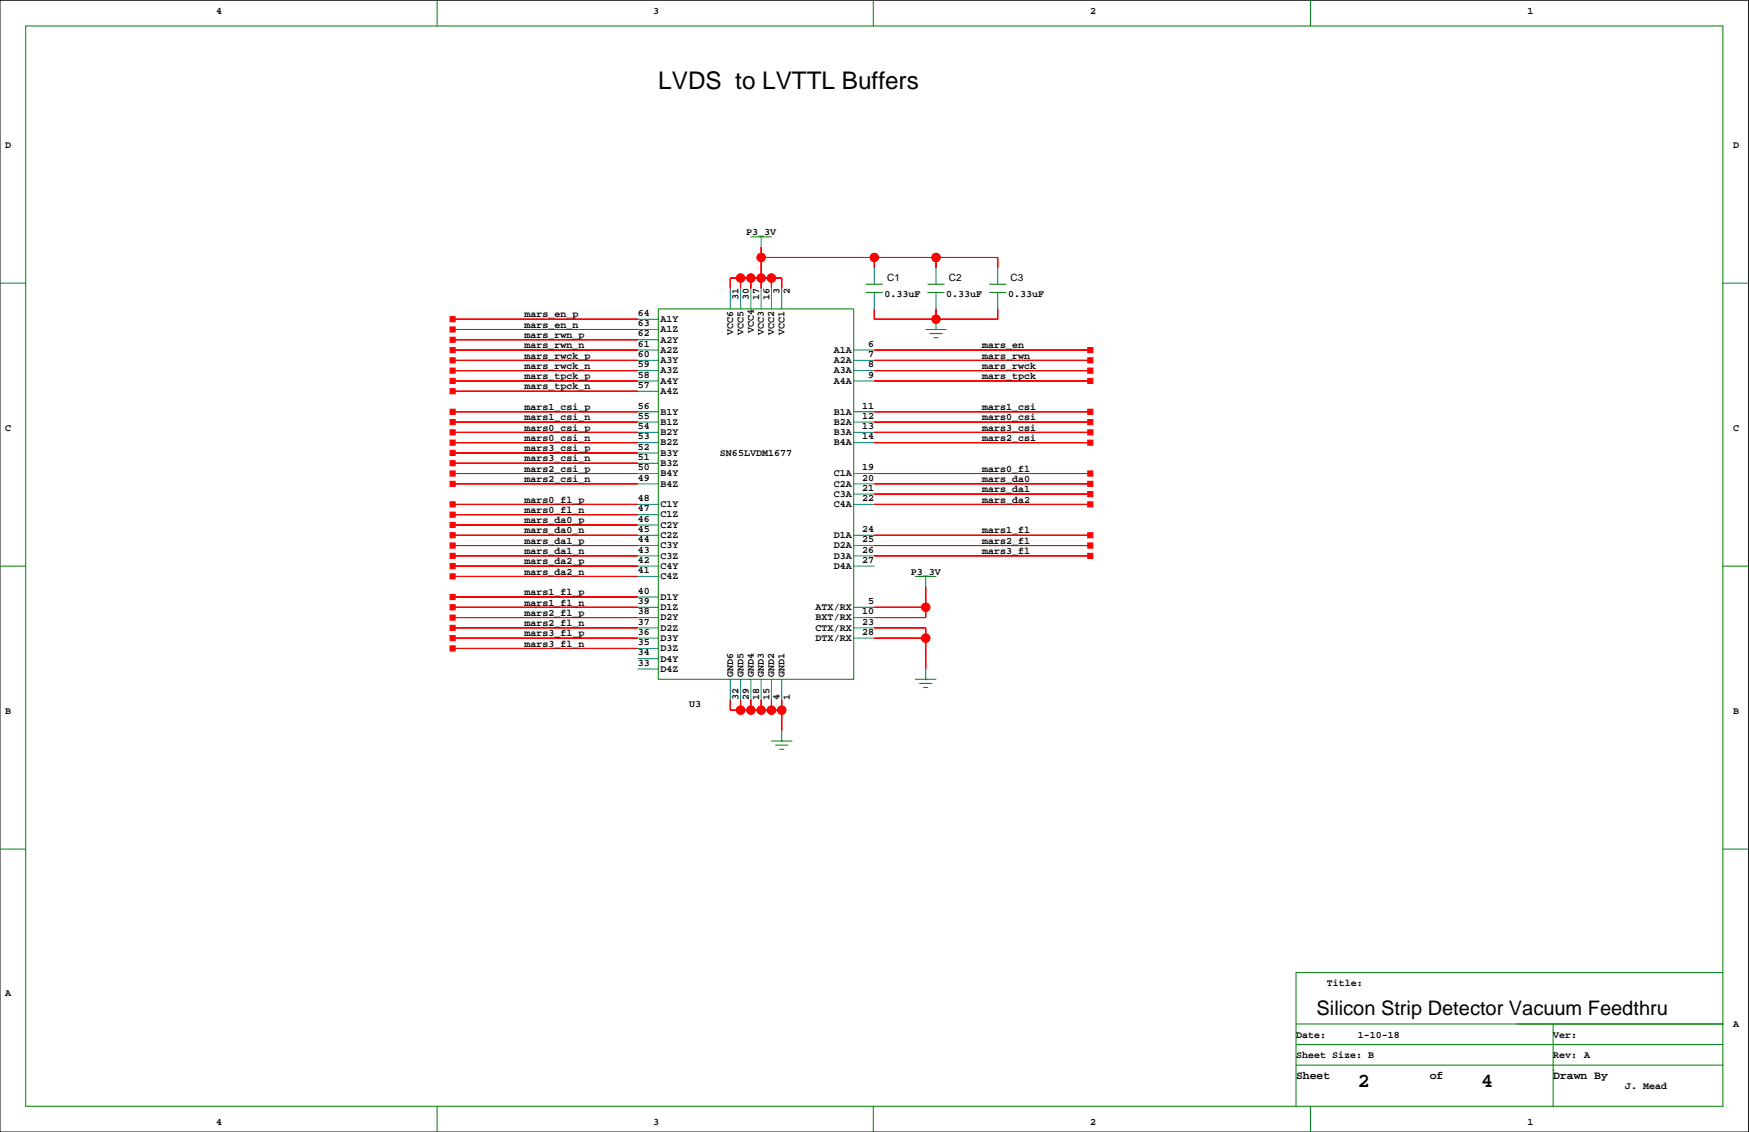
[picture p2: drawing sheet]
<svg xmlns="http://www.w3.org/2000/svg" width="432mm" height="279mm" viewBox="0 0 432 279" stroke-linecap="round" stroke-linejoin="round" font-family="sans-serif">
<path d="M0 .1h431.7v279.3h-431.7z" fill="none" stroke="#000" stroke-width=".25"/>
<g fill="none" stroke="#008080" stroke-width=".25">
<path d="M187.9 58.5v2.5M157.4 78.8h5.1M180.3 71.2v5M182.8 71.2v5M185.4 71.2v5M187.9 71.2v5M190.5 71.2v5M193 71.2v5M215.9 66.1v4.1M215.9 72.2v4M231.1 66.1v4.1M231.1 72.2v4"/>
<path d="M231.1 78.8v2.5M246.3 66.1v4.1M246.3 72.2v4M157.4 86.4h5.1M157.4 88.9h5.1M157.4 91.5h5.1M157.4 94h5.1M157.4 81.3h5.1M157.4 83.9h5.1M157.4 96.6h5.1M210.8 86.4h5.1M210.8 88.9h5.1"/>
<path d="M210.8 91.5h5.1M210.8 94h5.1M157.4 101.6h5.1M157.4 104.2h5.1M157.4 106.7h5.1M157.4 109.3h5.1M157.4 116.9h5.1M157.4 119.4h5.1M157.4 111.8h5.1M157.4 114.3h5.1M210.8 101.6h5.1M210.8 104.2h5.1"/>
<path d="M210.8 106.7h5.1M210.8 109.3h5.1M210.8 116.9h5.1M210.8 119.4h5.1M157.4 124.5h5.1M157.4 132.1h5.1M157.4 134.7h5.1M157.4 137.2h5.1M157.4 139.7h5.1M157.4 127h5.1M157.4 129.6h5.1M210.8 122h5.1"/>
<path d="M210.8 124.5h5.1M210.8 132.1h5.1M210.8 134.7h5.1M210.8 137.2h5.1M210.8 139.7h5.1M157.4 149.9h5.1M157.4 152.4h5.1M157.4 155h5.1M157.4 157.5h5.1M157.4 142.3h5.1M157.4 147.3h5.1M210.8 149.9h5.1"/>
<path d="M210.8 152.4h5.1M210.8 155h5.1M210.8 157.5h5.1M228.5 142.3v2.5M157.4 160h5.1M157.4 162.6h5.1M157.4 165.1h5.1M180.3 167.7v5M182.8 167.7v5M185.4 167.7v5M187.9 167.7v5M190.5 167.7v5"/>
<path d="M193 167.7v5M228.5 165.1v2.6M193 180.4v2.5"/>
</g>
<g fill="none" stroke="#008000" stroke-width=".25">
<path d="M6.3 6.4h419.1v266.7h-419.1zM107.9 .1v6.3M215.6 .1v6.3M323.5 .1v6.3M185.4 58.5h5.1M187.9 58.5h.1M0 69.9h6.3M162.5 76.2h48.3v91.5h-48.3zM213.8 72.2h4.1M213.8 70.2h4.1M229.1 72.2h4M229.1 70.2h4"/>
<path d="M244.3 72.2h4.1M244.3 70.2h4.1M425.4 69.9h6.3M228.5 81.3h5.1M229.6 82.3h3M230.6 83.4h1M231.1 81.3h.1M0 139.7h6.3M425.4 139.7h6.3M226 142.3h5.1M228.5 142.3h.1M226 167.7h5.1"/>
<path d="M227 168.7h3.1M228 169.7h1.1M228.5 167.7h.1M190.5 182.9h5M191.5 183.9h3M192.5 184.9h1M193 182.9h.1M0 209.6h6.3M425.4 209.6h6.3M320 257.8h105.4M320 252.7h105.4M383.5 252.7v20.4"/>
<path d="M425.4 240h-105.4v33.1M107.9 273.1v6.3M215.6 273.1v6.3M320 262.9h105.4M323.5 273.1v6.3M383.5 264.2h.1"/>
</g>
<g fill="#f00" stroke="#f00" stroke-width=".25">
<path d="M215.9 157.5h12.6z" fill-rule="evenodd"/>
<path d="M228.5 155v2.5z" fill-rule="evenodd"/>
<path d="M215.9 155h12.6z" fill-rule="evenodd"/>
<path d="M228.5 157.5v7.6z" fill-rule="evenodd"/>
<path d="M231.1 76.2v2.6z" fill-rule="evenodd"/>
<path d="M246.3 76.2v2.6z" fill-rule="evenodd"/>
<path d="M231.1 78.8h15.2z" fill-rule="evenodd"/>
<path d="M215.9 78.8h15.2z" fill-rule="evenodd"/>
<path d="M215.9 76.2v2.6z" fill-rule="evenodd"/>
<path d="M190.5 172.7v2.6z" fill-rule="evenodd"/>
<path d="M187.9 172.7v2.6z" fill-rule="evenodd"/>
<path d="M185.4 172.7v2.6z" fill-rule="evenodd"/>
<path d="M182.8 172.7v2.6z" fill-rule="evenodd"/>
<path d="M180.3 175.3h2.5z" fill-rule="evenodd"/>
<path d="M182.8 175.3h2.6z" fill-rule="evenodd"/>
<path d="M185.4 175.3h2.5z" fill-rule="evenodd"/>
<path d="M187.9 175.3h2.6z" fill-rule="evenodd"/>
<path d="M190.5 175.3h2.5z" fill-rule="evenodd"/>
<path d="M193 172.7v2.6z" fill-rule="evenodd"/>
<path d="M193 175.3v5.1z" fill-rule="evenodd"/>
<path d="M180.3 172.7v2.6z" fill-rule="evenodd"/>
<path d="M215.9 86.4h53.3z" fill-rule="evenodd"/>
<path d="M268.5 85.8h1.3v1.2h-1.3z" fill-rule="evenodd"/>
<path d="M215.9 88.9h53.3z" fill-rule="evenodd"/>
<path d="M268.5 88.3h1.3v1.3h-1.3z" fill-rule="evenodd"/>
<path d="M215.9 91.5h53.3z" fill-rule="evenodd"/>
<path d="M268.5 90.8h1.3v1.3h-1.3z" fill-rule="evenodd"/>
<path d="M215.9 94h53.3z" fill-rule="evenodd"/>
<path d="M268.5 93.4h1.3v1.3h-1.3z" fill-rule="evenodd"/>
<path d="M215.9 101.6h53.3z" fill-rule="evenodd"/>
<path d="M268.5 101h1.3v1.3h-1.3z" fill-rule="evenodd"/>
<path d="M215.9 116.9h53.3z" fill-rule="evenodd"/>
<path d="M268.5 116.2h1.3v1.3h-1.3z" fill-rule="evenodd"/>
<path d="M215.9 119.4h53.3z" fill-rule="evenodd"/>
<path d="M268.5 118.8h1.3v1.3h-1.3z" fill-rule="evenodd"/>
<path d="M215.9 122h53.3z" fill-rule="evenodd"/>
<path d="M268.5 121.3h1.3v1.3h-1.3z" fill-rule="evenodd"/>
<path d="M215.9 124.5h53.3z" fill-rule="evenodd"/>
<path d="M268.5 123.9h1.3v1.2h-1.3z" fill-rule="evenodd"/>
<path d="M215.9 152.4h12.6z" fill-rule="evenodd"/>
<path d="M215.9 149.9h12.6z" fill-rule="evenodd"/>
<path d="M228.5 149.9v2.5z" fill-rule="evenodd"/>
<path d="M228.5 144.8v5.1z" fill-rule="evenodd"/>
<path d="M187.9 68.6v2.6z" fill-rule="evenodd"/>
<path d="M190.5 68.6v2.6z" fill-rule="evenodd"/>
<path d="M193 68.6v2.6z" fill-rule="evenodd"/>
<path d="M190.5 68.6h2.5z" fill-rule="evenodd"/>
<path d="M187.9 68.6h2.6z" fill-rule="evenodd"/>
<path d="M185.4 68.6v2.6z" fill-rule="evenodd"/>
<path d="M182.8 68.6v2.6z" fill-rule="evenodd"/>
<path d="M180.3 68.6v2.6z" fill-rule="evenodd"/>
<path d="M180.3 68.6h2.5z" fill-rule="evenodd"/>
<path d="M182.8 68.6h2.6z" fill-rule="evenodd"/>
<path d="M185.4 68.6h2.5z" fill-rule="evenodd"/>
<path d="M187.9 63.5v5.1z" fill-rule="evenodd"/>
<path d="M215.9 63.5v2.6z" fill-rule="evenodd"/>
<path d="M246.3 63.5v2.6z" fill-rule="evenodd"/>
<path d="M231.1 63.5h15.2z" fill-rule="evenodd"/>
<path d="M231.1 63.5v2.6z" fill-rule="evenodd"/>
<path d="M215.9 63.5h15.2z" fill-rule="evenodd"/>
<path d="M187.9 63.5h28z" fill-rule="evenodd"/>
<path d="M187.9 61v2.5z" fill-rule="evenodd"/>
<path d="M111.7 78.8h45.7z" fill-rule="evenodd"/>
<path d="M111.1 78.2h1.3v1.2h-1.3z" fill-rule="evenodd"/>
<path d="M111.7 81.3h45.7z" fill-rule="evenodd"/>
<path d="M111.1 80.7h1.3v1.3h-1.3z" fill-rule="evenodd"/>
<path d="M111.7 88.9h45.7z" fill-rule="evenodd"/>
<path d="M111.1 88.3h1.3v1.3h-1.3z" fill-rule="evenodd"/>
<path d="M111.7 91.5h45.7z" fill-rule="evenodd"/>
<path d="M111.1 90.8h1.3v1.3h-1.3z" fill-rule="evenodd"/>
<path d="M111.7 94h45.7z" fill-rule="evenodd"/>
<path d="M111.1 93.4h1.3v1.3h-1.3z" fill-rule="evenodd"/>
<path d="M111.7 96.6h45.7z" fill-rule="evenodd"/>
<path d="M111.1 95.9h1.3v1.3h-1.3z" fill-rule="evenodd"/>
<path d="M111.7 124.5h45.7z" fill-rule="evenodd"/>
<path d="M111.1 123.9h1.3v1.2h-1.3z" fill-rule="evenodd"/>
<path d="M111.7 127h45.7z" fill-rule="evenodd"/>
<path d="M111.1 126.4h1.3v1.3h-1.3z" fill-rule="evenodd"/>
<path d="M111.7 129.6h45.7z" fill-rule="evenodd"/>
<path d="M111.1 128.9h1.3v1.3h-1.3z" fill-rule="evenodd"/>
<path d="M111.7 132.1h45.7z" fill-rule="evenodd"/>
<path d="M111.1 131.5h1.3v1.2h-1.3z" fill-rule="evenodd"/>
<path d="M111.7 139.7h45.7z" fill-rule="evenodd"/>
<path d="M111.1 139.1h1.3v1.3h-1.3z" fill-rule="evenodd"/>
<path d="M111.7 142.3h45.7z" fill-rule="evenodd"/>
<path d="M111.1 141.6h1.3v1.3h-1.3z" fill-rule="evenodd"/>
<path d="M111.7 134.7h45.7z" fill-rule="evenodd"/>
<path d="M111.1 134h1.3v1.3h-1.3z" fill-rule="evenodd"/>
<path d="M111.7 137.2h45.7z" fill-rule="evenodd"/>
<path d="M111.1 136.6h1.3v1.2h-1.3z" fill-rule="evenodd"/>
<path d="M111.7 111.8h45.7z" fill-rule="evenodd"/>
<path d="M111.1 111.2h1.3v1.2h-1.3z" fill-rule="evenodd"/>
<path d="M111.7 114.3h45.7z" fill-rule="evenodd"/>
<path d="M111.1 113.7h1.3v1.3h-1.3z" fill-rule="evenodd"/>
<path d="M215.9 104.2h53.3z" fill-rule="evenodd"/>
<path d="M268.5 103.5h1.3v1.3h-1.3z" fill-rule="evenodd"/>
<path d="M215.9 106.7h53.3z" fill-rule="evenodd"/>
<path d="M268.5 106.1h1.3v1.3h-1.3z" fill-rule="evenodd"/>
<path d="M215.9 109.3h53.3z" fill-rule="evenodd"/>
<path d="M268.5 108.6h1.3v1.3h-1.3z" fill-rule="evenodd"/>
<path d="M111.7 83.9h45.7z" fill-rule="evenodd"/>
<path d="M111.1 83.2h1.3v1.3h-1.3z" fill-rule="evenodd"/>
<path d="M111.7 86.4h45.7z" fill-rule="evenodd"/>
<path d="M111.1 85.8h1.3v1.2h-1.3z" fill-rule="evenodd"/>
<path d="M111.7 101.6h45.7z" fill-rule="evenodd"/>
<path d="M111.1 101h1.3v1.3h-1.3z" fill-rule="evenodd"/>
<path d="M111.7 104.2h45.7z" fill-rule="evenodd"/>
<path d="M111.1 103.5h1.3v1.3h-1.3z" fill-rule="evenodd"/>
<path d="M111.7 106.7h45.7z" fill-rule="evenodd"/>
<path d="M111.1 106.1h1.3v1.3h-1.3z" fill-rule="evenodd"/>
<path d="M111.7 109.3h45.7z" fill-rule="evenodd"/>
<path d="M111.1 108.6h1.3v1.3h-1.3z" fill-rule="evenodd"/>
<path d="M111.7 116.9h45.7z" fill-rule="evenodd"/>
<path d="M111.1 116.2h1.3v1.3h-1.3z" fill-rule="evenodd"/>
<path d="M111.7 119.4h45.7z" fill-rule="evenodd"/>
<path d="M111.1 118.8h1.3v1.3h-1.3z" fill-rule="evenodd"/>
<path d="M111.7 147.3h45.7z" fill-rule="evenodd"/>
<path d="M111.1 146.7h1.3v1.3h-1.3z" fill-rule="evenodd"/>
<path d="M111.7 149.9h45.7z" fill-rule="evenodd"/>
<path d="M111.1 149.3h1.3v1.2h-1.3z" fill-rule="evenodd"/>
<path d="M111.7 152.4h45.7z" fill-rule="evenodd"/>
<path d="M111.1 151.8h1.3v1.3h-1.3z" fill-rule="evenodd"/>
<path d="M111.7 155h45.7z" fill-rule="evenodd"/>
<path d="M111.1 154.3h1.3v1.3h-1.3z" fill-rule="evenodd"/>
<path d="M111.7 157.5h45.7z" fill-rule="evenodd"/>
<path d="M111.1 156.9h1.3v1.2h-1.3z" fill-rule="evenodd"/>
<path d="M111.7 160h45.7z" fill-rule="evenodd"/>
<path d="M111.1 159.4h1.3v1.3h-1.3z" fill-rule="evenodd"/>
<path d="M215.9 132.1h53.3z" fill-rule="evenodd"/>
<path d="M268.5 131.5h1.3v1.2h-1.3z" fill-rule="evenodd"/>
<path d="M215.9 134.7h53.3z" fill-rule="evenodd"/>
<path d="M268.5 134h1.3v1.3h-1.3z" fill-rule="evenodd"/>
<path d="M215.9 137.2h53.3z" fill-rule="evenodd"/>
<path d="M268.5 136.6h1.3v1.2h-1.3z" fill-rule="evenodd"/>
<circle cx="228.5" cy="157.5" r="1.02"/>
<circle cx="231.1" cy="78.8" r="1.02"/>
<circle cx="182.8" cy="175.3" r="1.02"/>
<circle cx="185.4" cy="175.3" r="1.02"/>
<circle cx="187.9" cy="175.3" r="1.02"/>
<circle cx="190.5" cy="175.3" r="1.02"/>
<circle cx="193" cy="175.3" r="1.02"/>
<circle cx="228.5" cy="149.9" r="1.02"/>
<circle cx="190.5" cy="68.6" r="1.02"/>
<circle cx="182.8" cy="68.6" r="1.02"/>
<circle cx="185.4" cy="68.6" r="1.02"/>
<circle cx="187.9" cy="68.6" r="1.02"/>
<circle cx="231.1" cy="63.5" r="1.02"/>
<circle cx="215.9" cy="63.5" r="1.02"/>
<circle cx="187.9" cy="63.5" r="1.02"/>
</g>
<g fill="none" stroke="#f00" stroke-width=".25">
<path d="M111.7 78.8h45.7M180.3 71.2v-2.6h12.7v2.6M182.8 68.6v2.6M185.4 68.6v2.6M187.9 63.5h58.4v2.6M187.9 61v10.2M190.5 68.6v2.6M215.9 76.2v2.6h30.4v-2.6M215.9 63.5v2.6M231.1 78.8h.1M231.1 63.5v2.6M231.1 76.2v2.6"/>
<path d="M111.7 86.4h45.7M111.7 88.9h45.7M111.7 91.5h45.7M111.7 94h45.7M111.7 81.3h45.7M111.7 96.6h45.7M111.7 83.9h45.7M215.9 86.4h53.3M215.9 88.9h53.3M215.9 91.5h53.3M215.9 94h53.3M111.7 101.6h45.7"/>
<path d="M111.7 116.9h45.7M111.7 119.4h45.7M111.7 111.8h45.7M111.7 114.3h45.7M111.7 104.2h45.7M111.7 106.7h45.7M111.7 109.3h45.7M215.9 101.6h53.3M215.9 116.9h53.3M215.9 119.4h53.3M215.9 104.2h53.3M215.9 106.7h53.3"/>
<path d="M215.9 109.3h53.3M111.7 124.5h45.7M111.7 127h45.7M111.7 129.6h45.7M111.7 132.1h45.7M111.7 139.7h45.7M111.7 134.7h45.7M111.7 137.2h45.7M215.9 122h53.3M215.9 124.5h53.3M215.9 132.1h53.3M215.9 134.7h53.3"/>
<path d="M215.9 137.2h53.3M111.7 157.5h45.7M111.7 155h45.7M111.7 152.4h45.7M111.7 149.9h45.7M111.7 142.3h45.7M111.7 147.3h45.7M215.9 157.5h12.6M215.9 155h12.6v10.1M215.9 149.9h12.6M228.5 144.8v7.6h-12.6M111.7 160h45.7"/>
<path d="M180.3 172.7v2.6h12.7M182.8 172.7v2.6M185.4 172.7v2.6M187.9 172.7v2.6M190.5 172.7v2.6M193 172.7v7.7"/>
<circle cx="182.8" cy="68.6" r="1.02"/>
<circle cx="185.4" cy="68.6" r="1.02"/>
<circle cx="187.9" cy="63.5" r="1.02"/>
<circle cx="187.9" cy="68.6" r="1.02"/>
<circle cx="190.5" cy="68.6" r="1.02"/>
<circle cx="215.9" cy="63.5" r="1.02"/>
<circle cx="231.1" cy="78.8" r="1.02"/>
<circle cx="231.1" cy="63.5" r="1.02"/>
<circle cx="228.5" cy="157.5" r="1.02"/>
<circle cx="228.5" cy="149.9" r="1.02"/>
<circle cx="182.8" cy="175.3" r="1.02"/>
<circle cx="185.4" cy="175.3" r="1.02"/>
<circle cx="187.9" cy="175.3" r="1.02"/>
<circle cx="190.5" cy="175.3" r="1.02"/>
<circle cx="193" cy="175.3" r="1.02"/>
</g>
<text font-size="6" x="162.5" y="21.9">LVDS to LVTTL Buffers</text>
<g font-size="4.9">
<text x="325" y="250.6">Silicon Strip Detector Vacuum Feedthru</text>
<text x="335.2" y="268.4">2</text>
<text x="365.7" y="268.4">4</text>
</g>
<g font-size="2.8">
<text x="320" y="266.2">Sheet</text>
<text x="353" y="266.2">of</text>
<text x="383.5" y="266.2">Drawn By</text>
</g>
<g font-size="2.5">
<text x="53.3" y="3.4">4</text>
<text x="161.3" y="3.4">3</text>
<text x="269.2" y="3.4">2</text>
<text x="377.1" y="3.4">1</text>
<text x="1.3" y="36.4">D</text>
<text x="427.9" y="36.4">D</text>
<text x="184.2" y="58">P3_3V</text>
<text x="219" y="69.5">C1</text>
<text x="234.3" y="69.5">C2</text>
<text x="249.5" y="69.5">C3</text>
<text x="157.4" y="78">64</text>
<text x="182.3" y="74.1" transform="rotate(-90 182.3 74.1)">31</text>
<text x="184.9" y="74.1" transform="rotate(-90 184.9 74.1)">30</text>
<text x="187.4" y="74.1" transform="rotate(-90 187.4 74.1)">17</text>
<text x="189.9" y="74.1" transform="rotate(-90 189.9 74.1)">16</text>
<text x="192.5" y="72.6" transform="rotate(-90 192.5 72.6)">3</text>
<text x="195" y="72.6" transform="rotate(-90 195 72.6)">2</text>
<text x="218.4" y="73.3">0.33uF</text>
<text x="233.6" y="73.3">0.33uF</text>
<text x="248.9" y="73.3">0.33uF</text>
<text x="129.5" y="78.3">mars_en_p</text>
<text x="129.5" y="80.9">mars_en_n</text>
<text x="129.5" y="83.4">mars_rwn_p</text>
<text x="157.4" y="83.1">62</text>
<text x="157.4" y="80.5">63</text>
<text x="163" y="79.5">A1Y</text>
<text x="163" y="82">A1Z</text>
<text x="181" y="82.7" transform="rotate(-90 181 82.7)">VCC6</text>
<text x="183.5" y="82.7" transform="rotate(-90 183.5 82.7)">VCC5</text>
<text x="186.1" y="82.2" transform="rotate(-90 186.1 82.2)">VCC4</text>
<text x="188.6" y="82.7" transform="rotate(-90 188.6 82.7)">VCC3</text>
<text x="191.2" y="82.7" transform="rotate(-90 191.2 82.7)">VCC2</text>
<text x="193.7" y="82.7" transform="rotate(-90 193.7 82.7)">VCC1</text>
<text x="129.5" y="88.5">mars_rwck_p</text>
<text x="129.5" y="86">mars_rwn_n</text>
<text x="157.4" y="88.1">60</text>
<text x="157.4" y="85.6">61</text>
<text x="163" y="84.6">A2Y</text>
<text x="163" y="87.1">A2Z</text>
<text x="163" y="89.6">A3Y</text>
<text x="205.8" y="87.1">A1A</text>
<text x="205.8" y="89.6">A2A</text>
<text x="214.4" y="88.1">7</text>
<text x="214.4" y="85.6">6</text>
<text x="242.5" y="86">mars_en</text>
<text x="242.5" y="88.5">mars_rwn</text>
<text x="129.5" y="91">mars_rwck_n</text>
<text x="129.5" y="93.6">mars_tpck_p</text>
<text x="157.4" y="95.8">57</text>
<text x="157.4" y="93.2">58</text>
<text x="157.4" y="90.7">59</text>
<text x="163" y="92.2">A3Z</text>
<text x="163" y="94.7">A4Y</text>
<text x="205.8" y="92.2">A3A</text>
<text x="205.8" y="94.7">A4A</text>
<text x="214.4" y="93.2">9</text>
<text x="214.4" y="90.7">8</text>
<text x="242.5" y="91">mars_rwck</text>
<text x="242.5" y="93.6">mars_tpck</text>
<text x="129.5" y="96.1">mars_tpck_n</text>
<text x="129.5" y="101.2">mars1_csi_p</text>
<text x="157.4" y="100.8">56</text>
<text x="163" y="97.3">A4Z</text>
<text x="212.9" y="100.8">11</text>
<text x="242.5" y="101.2">mars1_csi</text>
<text x="1.3" y="106.3">C</text>
<text x="129.5" y="103.7">mars1_csi_n</text>
<text x="129.5" y="106.3">mars0_csi_p</text>
<text x="157.4" y="105.9">54</text>
<text x="157.4" y="103.4">55</text>
<text x="163" y="102.3">B1Y</text>
<text x="163" y="104.9">B1Z</text>
<text x="163" y="107.4">B2Y</text>
<text x="205.8" y="102.3">B1A</text>
<text x="205.8" y="104.9">B2A</text>
<text x="205.8" y="107.4">B3A</text>
<text x="212.9" y="105.9">13</text>
<text x="212.9" y="103.4">12</text>
<text x="242.5" y="103.7">mars0_csi</text>
<text x="242.5" y="106.3">mars3_csi</text>
<text x="427.9" y="106.3">C</text>
<text x="129.5" y="111.4">mars3_csi_p</text>
<text x="129.5" y="113.9">mars3_csi_n</text>
<text x="129.5" y="108.8">mars0_csi_n</text>
<text x="157.4" y="113.5">51</text>
<text x="157.4" y="111">52</text>
<text x="157.4" y="108.4">53</text>
<text x="163" y="110">B2Z</text>
<text x="163" y="112.5">B3Y</text>
<text x="177.8" y="112.5">SN65LVDM1677</text>
<text x="205.8" y="110">B4A</text>
<text x="212.9" y="108.4">14</text>
<text x="242.5" y="108.8">mars2_csi</text>
<text x="129.5" y="116.4">mars2_csi_p</text>
<text x="129.5" y="119">mars2_csi_n</text>
<text x="157.4" y="118.6">49</text>
<text x="157.4" y="116.1">50</text>
<text x="163" y="115">B3Z</text>
<text x="163" y="117.6">B4Y</text>
<text x="205.8" y="117.6">C1A</text>
<text x="212.9" y="118.6">20</text>
<text x="212.9" y="116.1">19</text>
<text x="242.5" y="116.4">mars0_fl</text>
<text x="242.5" y="119">mars_da0</text>
<text x="129.5" y="124.1">mars0_fl_p</text>
<text x="157.4" y="123.7">48</text>
<text x="163" y="120.1">B4Z</text>
<text x="163" y="125.2">C1Y</text>
<text x="205.8" y="120.1">C2A</text>
<text x="205.8" y="122.6">C3A</text>
<text x="205.8" y="125.2">C4A</text>
<text x="212.9" y="123.7">22</text>
<text x="212.9" y="121.1">21</text>
<text x="242.5" y="121.5">mars_da1</text>
<text x="242.5" y="124.1">mars_da2</text>
<text x="129.5" y="126.6">mars0_fl_n</text>
<text x="129.5" y="129.1">mars_da0_p</text>
<text x="129.5" y="131.7">mars_da0_n</text>
<text x="157.4" y="131.3">45</text>
<text x="157.4" y="128.8">46</text>
<text x="157.4" y="126.2">47</text>
<text x="163" y="127.7">C1Z</text>
<text x="163" y="130.3">C2Y</text>
<text x="212.9" y="131.3">24</text>
<text x="242.5" y="131.7">mars1_fl</text>
<text x="129.5" y="134.2">mars_da1_p</text>
<text x="129.5" y="136.8">mars_da1_n</text>
<text x="157.4" y="136.4">43</text>
<text x="157.4" y="133.8">44</text>
<text x="163" y="132.8">C2Z</text>
<text x="163" y="135.3">C3Y</text>
<text x="163" y="137.9">C3Z</text>
<text x="205.8" y="132.8">D1A</text>
<text x="205.8" y="135.3">D2A</text>
<text x="205.8" y="137.9">D3A</text>
<text x="212.9" y="136.4">26</text>
<text x="212.9" y="133.8">25</text>
<text x="242.5" y="134.2">mars2_fl</text>
<text x="242.5" y="136.8">mars3_fl</text>
<text x="129.5" y="139.3">mars_da2_p</text>
<text x="129.5" y="141.8">mars_da2_n</text>
<text x="157.4" y="141.5">41</text>
<text x="157.4" y="138.9">42</text>
<text x="163" y="140.4">C4Y</text>
<text x="163" y="143">C4Z</text>
<text x="205.8" y="140.4">D4A</text>
<text x="212.9" y="138.9">27</text>
<text x="224.8" y="141.8">P3_3V</text>
<text x="129.5" y="146.9">mars1_fl_p</text>
<text x="129.5" y="149.4">mars1_fl_n</text>
<text x="157.4" y="149.1">39</text>
<text x="157.4" y="146.5">40</text>
<text x="163" y="148">D1Y</text>
<text x="214.4" y="149.1">5</text>
<text x="129.5" y="152">mars2_fl_p</text>
<text x="129.5" y="154.5">mars2_fl_n</text>
<text x="157.4" y="154.2">37</text>
<text x="157.4" y="151.6">38</text>
<text x="163" y="150.6">D1Z</text>
<text x="163" y="153.1">D2Y</text>
<text x="163" y="155.7">D2Z</text>
<text x="201.4" y="150.6">ATX/RX</text>
<text x="201.4" y="153.1">BXT/RX</text>
<text x="201.4" y="155.7">CTX/RX</text>
<text x="212.9" y="154.2">23</text>
<text x="212.9" y="151.6">10</text>
<text x="129.5" y="157.1">mars3_fl_p</text>
<text x="129.5" y="159.6">mars3_fl_n</text>
<text x="157.4" y="161.8">34</text>
<text x="157.4" y="159.2">35</text>
<text x="157.4" y="156.7">36</text>
<text x="163" y="158.2">D3Y</text>
<text x="163" y="160.7">D3Z</text>
<text x="201.4" y="158.2">DTX/RX</text>
<text x="212.9" y="156.7">28</text>
<text x="157.4" y="164.3">33</text>
<text x="163" y="163.3">D4Y</text>
<text x="163" y="165.8">D4Z</text>
<text x="181" y="167.2" transform="rotate(-90 181 167.2)">GND6</text>
<text x="183.5" y="167.2" transform="rotate(-90 183.5 167.2)">GND5</text>
<text x="186.1" y="167.2" transform="rotate(-90 186.1 167.2)">GND4</text>
<text x="188.6" y="167.2" transform="rotate(-90 188.6 167.2)">GND3</text>
<text x="191.2" y="167.2" transform="rotate(-90 191.2 167.2)">GND2</text>
<text x="193.7" y="167.2" transform="rotate(-90 193.7 167.2)">GND1</text>
<text x="182.3" y="172.7" transform="rotate(-90 182.3 172.7)">32</text>
<text x="184.9" y="172.7" transform="rotate(-90 184.9 172.7)">29</text>
<text x="187.4" y="172.7" transform="rotate(-90 187.4 172.7)">18</text>
<text x="189.9" y="172.7" transform="rotate(-90 189.9 172.7)">15</text>
<text x="192.5" y="172.7" transform="rotate(-90 192.5 172.7)">4</text>
<text x="195" y="172.7" transform="rotate(-90 195 172.7)">1</text>
<text x="1.3" y="176.1">B</text>
<text x="170.1" y="174.5">U3</text>
<text x="427.9" y="176.1">B</text>
<text x="1.3" y="245.9">A</text>
<text x="327.6" y="243.4">Title:</text>
<text x="320" y="256.1">Date:</text>
<text x="335.2" y="256.1">1-10-18</text>
<text x="383.5" y="256.1">Ver:</text>
<text x="427.9" y="253.6">A</text>
<text x="320" y="261.2">Sheet Size: B</text>
<text x="383.5" y="261.2">Rev: A</text>
<text x="401.2" y="268.8">J. Mead</text>
<text x="53.3" y="277.7">4</text>
<text x="161.3" y="277.7">3</text>
<text x="269.2" y="277.7">2</text>
<text x="377.1" y="277.7">1</text>
</g>
</svg>
